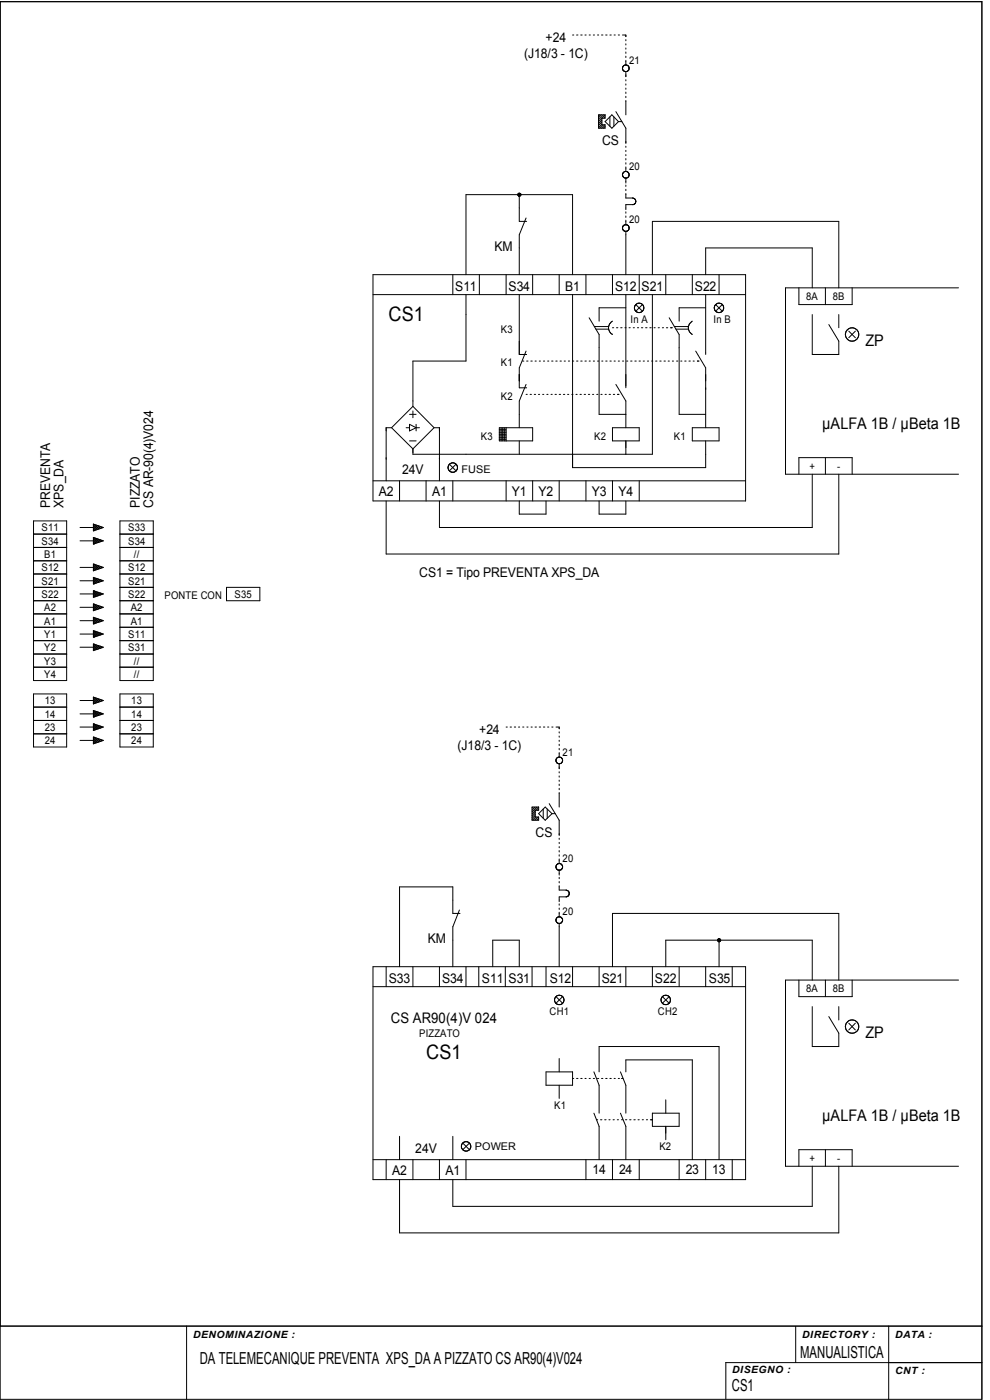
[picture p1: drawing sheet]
<svg xmlns="http://www.w3.org/2000/svg" width="210mm" height="297mm" viewBox="0 0 210 297" stroke-linecap="round" stroke-linejoin="round" font-family="sans-serif">
<g fill="none" stroke="#000" stroke-width=".21">
<path d="M0 .4h208.3v296.5h-208.3zM121.5 7.4h.2M122.3 7.4h.3M123.2 7.4h.3M124.1 7.4h.2M125 7.4h.2M125.9 7.4h.2M126.7 7.4h.3M127.6 7.4h.3M128.5 7.4h.3M129.4 7.4h.3M130.3 7.4h.2"/>
<path d="M131.1 7.4h.3M132 7.4h.3M132.1 14.7v.1M132.1 14.2a.77 .77 0 0 0 .4 .9h.6M132.2 14.9h.1M132.2 15h.1M132.3 13.9l-.2 .3M132.3 13.9h.1M132.4 7.4h.4v.4M132.5 13.8v.1M132.8 8.4v.3M132.8 9.3v.2"/>
<path d="M132.8 10.2v.2M132.8 11v.3M132.8 11.9v.3M132.8 12.8v1M132.8 15.2v1.1M132.8 16.9v.3M132.8 17.8v.3M132.8 18.7v.2M132.8 19.5v.3M133 13.8l.3 .2M133.1 13.9l-.5-.1-.3 .1M133.3 14.1l.1 .7-.4 .3"/>
<path d="M133.3 14v.1M127 24.4h1.4v.7h-.7v1.4h.7v.7h-1.4zM127.2 24.4l-.2 .2M127.6 24.4l-.6 .6M127.7 26.3l-.7 .7M127.7 25.9l-.7 .7M127.7 25.5l-.7 .7M127.7 25.1l-.7 .7M127.9 26.5l-.7 .7M128 24.4l-1 1M128.3 26.5l-.7 .7M128.4 24.4l-.7 .7"/>
<path d="M128.4 26.8l-.4 .4M128.4 24.8l-.3 .3M129.4 24.8v2M129.8 24.4l1.4 1.4-1.4 1.4-1.4-1.4zM130.2 24.8v2M130.6 23.7l2.2 3.5v3.2M131.2 25.8h.7M132.1 37.3l.4 .4M132.1 36.8h.1M132.2 36.7h.1M132.5 37.7l.1 .1M132.8 20.4v.3"/>
<path d="M132.8 21.3v3.1M132.8 31v.3M132.8 31.9v.2M132.8 32.8v.2M132.8 33.6v.3M132.8 34.5v.3M132.8 35.4v1M132.8 37.8v1M132.8 39.3v.3M133 37.7l-.1 .1M133.1 36.5v-.1a.74 .74 0 0 0-1 .5v.5M133.1 36.5h.1"/>
<path d="M133.1 37.7h.1M133.2 36.5l.2 .4v.5l-.4 .3h-.5M133.3 37.5h.1M79.1 58.3h79.1v48h-79.1zM96.1 58.3v4.2M98.8 58.3v-17h22.7v17M101.7 58.3v4.2M107.4 58.3v4.2M110.2 41.3v5.7h1.5M111.6 46.2l-1.4 3.6v8.5M113 58.3v4.2M118.6 58.3v4.2"/>
<path d="M124.3 58.3v4.2M129.9 58.3v4.2M132.1 48.6v.1M132.1 48l.2-.2 .7-.1 .3 .2 .1 .3v.4l-.2 .3-.3 .2-.6-.2M132.1 48.7l.2 .2M132.1 48v.1M132.1 48.1v.6M132.2 47.9v.1M132.2 47.9h.1M132.3 48.9h.1M132.8 40.1v.3M132.8 41v1h1.5l.5 .5v.5l-.4 .4h-1.6v1.1"/>
<path d="M132.8 44.9v.3M132.8 45.8v.3M132.8 46.7v1M132.8 49.1v9.2M133 47.7h.1M133.1 49h.1M134.4 43.4h.1M134.5 42.1h.1M134.6 43.2h.1M134.7 42.3v.1M134.7 43.1v.1M134.8 42.6h.1"/>
<path d="M134.9 42.8l-.1 .1M135.6 58.3v4.2M138.4 58.3v-11.3h39.5v14.1M141.2 58.3v4.2M146.9 58.3v4.2M149.7 58.3v-5.7h22.6v8.5M152.5 58.3v4.2M79.1 62.5h79.1M98.8 62.5v14.1h-11.2v9.6M110.2 62.5v12.7h1.5M110.9 76.6h.2M111.6 74.5l-1.4 3.5v4.3h1.5"/>
<path d="M111.7 76.6h.3M112.6 76.6h.3M113.5 76.6h.2M114.4 76.6h.2M115.3 76.6h.2M116.2 76.6h.2M117 76.6h.3M117.9 76.6h.3M118.8 76.6h.3M119.7 76.6h.2M120.6 76.6h.2M121.5 62.5v36.7h28.2v-5.7"/>
<path d="M121.5 76.6h.2M122.3 76.6h.3M123.2 76.6h.3M124.1 76.6h.3M125 67.4l2.1 3.6v16.9h5.7M125 76.6h.2M125.9 76.6h.2M126.1 69.3h3M126.4 69.8h2.7M126.7 76.6h.3M127.6 76.6h.3M128.5 76.6h.3"/>
<path d="M129.4 76.6h.3M129.9 69.5h.3M129.9 68.1a1.61 1.61 0 0 0 0 2.9M130.3 76.6h.2M130.8 69.5h.3M131.1 76.6h.3M131.7 69.5h.3M132 76.6h.3M132.5 69.5h.3M132.8 62.5v19.8M132.8 65.3h-5.7v2.8M132.9 76.6h.3"/>
<path d="M133.4 69.5h.3M133.8 76.6h.3M134.3 69.5h.3M134.6 65v.1M134.6 65.6h.1M134.7 76.6h.3M134.9 64.6l1.4 1.4M135.2 69.5h.3M135.3 66.3h.1M135.6 76.6h.2M135.8 64.4h.1M135.9 66.2h.1"/>
<path d="M136.1 69.5h.3M136.3 64.6l-1.4 1.4M136.4 76.6h.3M136.5 65h.1M136.9 69.5h.3M137.3 76.6h.3M137.8 69.5h.3M138.2 76.6h.3M138.4 62.5v33.9h-50.8v-1.1M138.7 69.5h.3M139.1 76.6h.3M139.6 69.5h.3"/>
<path d="M140 76.6h.3M140.5 69.5h.3M140.8 76.6h.3M141.4 69.5h.2M141.7 76.6h.3M141.9 67.4l2.2 3.6v16.9h5.6M142.2 69.5h.4M142.6 76.6h.3M143 69.3h3M143.4 69.8h2.6M143.5 76.6h.3M144.4 76.6h.3"/>
<path d="M145.2 76.6h.3M146.1 76.6h.3M146.9 68.1l-.6 .6-.3 .7 .3 1 .6 .6M147 76.6h.3M147.6 74.5l2.1 3.5v12.7M147.9 76.6h.4M149.7 62.5v12.7M149.7 65.3h-5.6v2.8M151.8 64.6l1.4 1.4M152 66.2h.1M152.3 66.3h.1M152.8 64.4h.1"/>
<path d="M153.2 66l-.5 .3-.6-.1M153.2 66l.3-.5-.1-.7-.4-.4-.7-.1a.98 .98 0 0 0-.7 1.5l.4 .4M153.2 64.6l-1.4 1.4M153.5 65h.1M169.5 61.1v3.5h11.3v-3.5M172.3 66.7v8.5h5.6v-2.8l-2.1-3.5M175.1 61.1v3.5M177.9 66.7v2.8M180 70.2l1.4 1.4M181.4 70.2l-1.4 1.4M203.3 61.1h-36.7v39.5h36.7M83 90.7h-1.1v11.3"/>
<path d="M83.1 90.7l4.5-4.5 4.5 4.5-4.5 4.5zM86.1 90.7h.8M86.9 90l1.4 .7-1.4 .7zM86.9 87.9h1.4M86.9 93.5h1.4M87.6 87.2v1.4M88.3 90.7h.7M88.3 90v1.4M92.2 90.7h1v11.3M95.3 98.5l1.4 1.4M96.7 98.5l-.2-.2-.6-.1a1.19 1.19 0 0 0-.9 .9l.1 .5 .2 .3M96.7 98.5l.3 .5v.5l-.3 .5-.4 .2h-.5l-.5-.3"/>
<path d="M96.7 98.5l-1.4 1.4M105.9 90.7h7.1v2.8h-7.1zM105.9 92.1h1.5M105.9 91.8h1.5M105.9 91.4h1.5M105.9 91.1h1.5M105.9 92.5h1.5M105.9 92.9h1.5M105.9 93.2h1.5M106.3 90.7v2.8M106.6 90.7v2.8M107 90.7v2.8"/>
<path d="M107.4 90.7v2.8M110.2 93.5v2.9M111.6 81.6l-1.4 3.5v5.6M111.6 83.7h.2M112.4 83.7h.3M113.3 83.7h.3M114.2 83.7h.3M115.1 83.7h.3M116 83.7h.2M116.9 83.7h.2M117.7 83.7h.3M118.6 83.7h.3"/>
<path d="M119.5 83.7h.3M120.4 83.7h.2M121.3 83.7h.2M122.2 83.7h.2M123 83.7h.3M123.9 83.7h.3M124.8 83.7h.3M125.7 83.7h.2M126.6 83.7h.2M127.5 83.7h.2M128.4 83.7h.2M129.2 83.7h.3"/>
<path d="M129.9 90.7h5.7v2.8h-5.7zM130.1 83.7h.3M130.6 81.6l2.2 3.5v5.6M131 83.7h.3M132.8 93.5v2.9M146.9 90.7h5.6v2.8h-5.6zM175.1 97.1v3.5M7.1 110.5h7v33.9h-7zM7.1 119h7M7.1 116.1h7M7.1 113.3h7M17 111.9h2.8"/>
<path d="M17 114.7h2.8M19.8 112.6h.1M19.8 115.4h.1M19.8 119.7h.1M19.8 111.2l2.1 .7-2.1 .7zM19.8 114l2.1 .7-2.1 .7zM19.8 119.7l2.1 .7-2.1 .7zM19.8 111.4l.9 .9 .6-.6 .3 .3M19.8 111.6l.3-.3 .9 .9M19.8 111.8l.6 .6M19.8 114.2l.9 .9 .6-.6 .3 .3M19.8 114.4l.3-.3 .9 .9"/>
<path d="M19.8 114.6l.6 .6M19.8 119.9l.9 .9 .6-.6 .3 .3M20.4 111.4l-.6 .6M20.4 114.2l-.6 .6M20.4 119.9l-.6 .6M21 111.6l-.9 .9-.3-.3M21 114.4l-.9 .9-.3-.3M21.6 111.8l-.3 .3-.6-.6-.9 .9M21.6 114.6l-.3 .3-.6-.6-.9 .9M25.4 119h7.1M25.4 116.1h7.1M25.4 113.3h7.1"/>
<path d="M25.4 110.5h7.1v33.9h-7.1zM79.1 102h79.1M84.8 102v4.3M90.4 102v4.3M96.1 102v4.3M96.4 100.1h.1M107.4 102v4.3M110.2 106.3v2.8h5.6v-2.8M113 102v4.3M118.6 102v4.3M124.3 102v4.3M127.1 106.3v2.8h5.7v-2.8"/>
<path d="M129.9 102v4.3M135.6 102v4.3M169.5 100.6v-3.5h11.3v3.5M172.3 100.6v11.3h-79.1v-5.6M177.9 100.6v16.9h-96v-11.2M7.1 127.4h7M7.1 124.6h7M7.1 133.1h7M7.1 130.2h7M7.1 121.8h7M7.1 135.9h7M7.1 138.7h7"/>
<path d="M17 120.4h2.8M17 123.2h2.8M17 126h2.8M17 128.8h2.8M17 131.7h2.8M17 134.5h2.8M17 137.3h2.8M19.8 123.9h.1M19.8 125.3h.1M19.8 128.2h.1M19.8 132.4h.1M19.8 135.2h.1"/>
<path d="M19.8 136.6h.1M19.8 122.5l2.1 .7-2.1 .7zM19.8 125.3l2.1 .7-2.1 .7zM19.8 128.1l2.1 .7-2.1 .8zM19.8 131l2.1 .7-2.1 .7zM19.8 133.8l2.1 .7-2.1 .7zM19.8 136.6l2.1 .7-2.1 .7zM19.8 120.1l.3-.3 .9 .9M19.8 120.2l.6 .7M19.8 122.7l.9 .9 .6-.6 .3 .3M19.8 122.9l.3-.3 .9 .9M19.8 123.1l.6 .6"/>
<path d="M19.8 125.5l.9 .9 .6-.6 .3 .3M19.8 125.7l.3-.3 .9 .9M19.8 125.9l.6 .6M19.8 128.3l.9 1 .6-.7 .3 .3M19.8 128.6l.3-.4 .9 .9M19.8 128.7l.6 .6M19.8 131.2l.9 .9 .6-.6 .3 .3M19.8 131.4l.3-.3 .9 .9M19.8 131.5l.6 .7M19.8 134l.9 .9 .6-.6 .3 .3M19.8 134.2l.3-.3 .9 .9M19.8 134.4l.6 .6"/>
<path d="M19.8 136.8l.9 .9 .6-.6 .3 .3M19.8 137.1l.3-.4 .9 .9M19.8 137.2l.6 .6M20.4 122.7l-.6 .6M20.4 125.5l-.6 .6M20.4 128.3l-.6 .7M20.4 131.2l-.6 .6M20.4 134l-.6 .6M20.4 136.8l-.6 .6M21 120.1l-.9 .9-.3-.3M21 122.9l-.9 .9-.3-.3M21 125.7l-.9 .9-.3-.3"/>
<path d="M21 128.5l-.9 .9-.3-.3M21 131.4l-.9 .9-.3-.4M21 134.2l-.9 .9-.3-.3M21 137l-.9 .9-.3-.3M21.6 120.3l-.3 .3-.6-.6-.9 .9M21.6 123.1l-.3 .3-.6-.6-.9 .9M21.6 125.9l-.3 .3-.6-.6-.9 1M21.6 128.8l-.3 .2-.6-.5-.9 .8M21.6 131.5l-.3 .4-.6-.6-.9 .9M21.6 134.4l-.3 .3-.6-.6-.9 .9M21.6 137.2l-.3 .3-.6-.6-.9 1M25.4 127.4h7.1"/>
<path d="M25.4 124.6h7.1M25.4 133.1h7.1M25.4 130.2h7.1M25.4 121.8h7.1M25.4 135.9h7.1M25.4 138.7h7.1M48 124.6h7.1v2.8h-7.1zM7.1 147.2h7v11.3h-7zM7.1 141.5h7M7.1 150h7M7.1 152.8h7M7.1 155.7h7"/>
<path d="M17 148.6h2.8M17 151.4h2.8M17 154.2h2.8M17 157.1h2.8M19.8 152.1h.1M19.8 153.6h.1M19.8 156.4h.1M19.8 147.9l2.1 .7-2.1 .7zM19.8 150.7l2.1 .7-2.1 .7zM19.8 153.6l2.1 .6-2.1 .8zM19.8 156.4l2.1 .7-2.1 .7zM19.8 148.1l.9 .9 .6-.6 .3 .3"/>
<path d="M19.8 148.3l.3-.3 .9 .9M19.8 148.5l.6 .6M19.8 150.9l.9 .9 .6-.6 .3 .3M19.8 151.1l.3-.2 .9 .8M19.8 151.3l.6 .6M19.8 153.7l.9 1 .6-.6 .3 .3M19.8 154l.3-.4 .9 .9M19.8 154.2l.6 .5M19.8 156.6l.9 .9 .6-.6 .3 .3M19.8 156.8l.3-.3 .9 .9M19.8 156.9l.6 .7M20.4 148.1l-.6 .6"/>
<path d="M20.4 150.9l-.6 .7M20.4 153.8l-.6 .6M20.4 156.6l-.6 .6M21 148.3l-.9 .9-.3-.3M21 151.1l-.9 .9-.3-.3M21 153.9l-.9 1-.3-.4M21 156.8l-.9 .9-.3-.3M21.6 148.5l-.3 .3-.6-.6-.9 .9M21.6 151.3l-.3 .3-.6-.6-.9 1M21.6 154.2l-.3 .2-.6-.5-.9 .9M21.6 157l-.3 .3-.6-.6-.9 .9M25.4 141.5h7.1"/>
<path d="M25.4 150h7.1M25.4 147.2h7.1v11.3h-7.1zM25.4 152.8h7.1M25.4 155.7h7.1M107.4 154.2h.2M108.2 154.2h.3M109.1 154.2h.3M110 154.2h.2M110.9 154.2h.2M111.8 154.2h.2M112.6 154.2h.3M113.5 154.2h.3"/>
<path d="M114.4 154.2h.3M115.3 154.2h.3M116.2 154.2h.2M117.1 154.2h.2M117.9 154.2h.3M118.3 154.2h.3v.4M118.6 155.3v.2M118.6 156.1v.3M118.6 157v.3M118.6 157.9v.3M118.6 158.8v.3M118.6 159.7v.9"/>
<path d="M112.9 171.2h1.4v.7h-.8v1.4h.8v.7h-1.4zM113.1 171.2l-.2 .2M113.5 171.2l-.6 .6M113.5 173.1l-.6 .7M113.5 172.7l-.6 .7M113.5 172.3l-.6 .7M113.5 171.9l-.6 .8M113.7 173.3l-.6 .7M113.9 171.2l-1 1M114.2 173.3l-.7 .7M114.3 173.6l-.4 .4M114.3 171.6l-.3 .3"/>
<path d="M114.3 171.2l-.7 .7M114.3 172.6l1.4-1.4 1.4 1.4-1.4 1.4zM115.2 171.6v2M116.1 171.6v2M116.5 170.5l2.1 3.5v3.2M117.1 172.6h.7M118 161.6h.1M118 161.6l.1 .2M118 160.9v.1M118 161.6v.1M118 161v.6M118.1 161.8h.1"/>
<path d="M118.2 160.7h.1M118.2 160.7l-.2 .2M118.3 161.9h.1M118.4 162h.1M118.6 162v1.1M118.6 163.7v.3M118.6 164.6v.3M118.6 165.5v.3M118.6 166.3v.3M118.6 167.2v.3M118.6 168.1v3.1M118.6 177.8v.3"/>
<path d="M118.6 178.7v.3M118.6 179.6v.2M118.6 160.6l.4 .1 .3 .3v.6l-.4 .4h-.5l-.3-.2M118.6 160.6l-.3 .1M118.8 162h-.1M119 160.7h.1M119.1 160.8h.1M119.2 160.9h.1M119.3 161.1v.1M119.3 161.5h.1M97.5 193.1l-1.4 3.5v8.5M97.6 193.8h-1.5v-5.7h-11.3v17"/>
<path d="M118 194.9v.1M118 183.5v.1M118 184.3h.1M118.1 183.4l.4-.2h.4l.4 .4-.1 .7-.4 .3h-.4l-.3-.2-.2-.3zM118.1 194.7v.1M118.1 195.6v.1M118.2 194.6h.1M118.2 195.8h.1M118.2 184.5h.1M118.3 183.3h.1M118.4 194.5h.1M118.6 180.4v.3"/>
<path d="M118.6 181.3v.3M118.6 182.2v1M118.6 184.6v1M118.6 186.1v.3M118.6 187v.3M118.6 187.9v.9l1.8 .1 .3 .4-.1 .6M118.6 191.7v.3M118.6 192.6v.3M118.6 193.5v1M118.6 195.9v9.2M118.8 194.5h.1M119 194.6h.1"/>
<path d="M119 183.3h.1M119 184.5h.1M119.1 184.4v.1M119.2 183.5h.1M119.2 194.8h.1M119.2 195.6h.1M119.3 195h.1M119.3 183.7h.1M119.3 195.3v.1M119.3 184v.1M120.1 188.8v.1M120.4 190.2l-1.8 .1v1"/>
<path d="M120.4 190.2h.1M120.6 189.9h.1M120.6 189.9l-.2 .3M120.7 189.2v.1M120.7 189.8h.1M152.5 199.5v5.6M79.1 209.3h79.1M79.1 205.1h79.1v45.2h-79.1zM81.9 205.1v4.2M87.6 205.1v4.2M93.2 205.1v4.2M98.8 205.1v4.2"/>
<path d="M101.6 205.1v4.2M104.5 205.1v-5.6h5.7v5.6M107.2 205.1v4.2M112.9 205.1v4.2M115.8 205.1v4.2M117.7 212.5v.1M117.8 211.6h.1M117.9 211.4l1.4 1.4M118.2 213h.1M119.1 211.3l-.6-.2-.4 .2-.4 .5-.1 .5 .3 .5 .5 .3h.5l.4-.3M119.1 211.3h.1M119.1 211.3l.4 .3 .1 .4-.1 .6-.2 .2"/>
<path d="M119.3 211.4l-1.4 1.4M121.5 205.1v4.2M127.1 205.1v4.2M129.9 205.1v-11.3h48v14.1M132.8 205.1v4.2M138.4 205.1v4.2M140.3 212.4h.1M140.5 211.4l1.4 1.4M140.8 211.2h.1M141.2 205.1v-5.6h31.1v8.4M141.5 213.1h.1M141.9 211.4l-1.4 1.4"/>
<path d="M142.2 212.4v.1M144.1 205.1v4.2M149.7 205.1v4.2M155.3 205.1v4.2M169.5 207.9v3.5h11.3v-3.5M172.3 213.5v8.5h5.6v-2.8l-2.1-3.5M175.1 207.9v3.5M177.9 213.5v2.9M180 217.1l1.4 1.4M181.4 217.1l-1.4 1.4M203.3 207.9h-36.7v39.5h36.7M115.8 227.4h5.7v2.8h-5.7z"/>
<path d="M118.6 224.6v2.8M118.6 230.2v2.8M121.5 228.8h.2M122.3 228.8h.3M123.2 228.8h.3M124.1 228.8h.2M125 228.8h.2M125.9 228.8h.2M126 227.4l1.1 2.8v6M126 236.2l1.1 2.7v7.1M126.5 237.6h.3M126.7 228.8h.3"/>
<path d="M127.1 227.4v-5.4h25.4v24M127.4 237.6h.3M127.6 228.8h.3M128.3 237.6h.3M128.5 228.8h.3M129.2 237.6h.2M129.4 228.8h.3M130 237.6h.3M130.3 228.8h.2M130.9 237.6h.3M131.1 228.8h.3M131.6 227.4l1.2 2.8v6"/>
<path d="M131.6 236.2l1.2 2.7v7.1M131.8 228.8h.4M131.8 237.6h.3M132.7 237.6h.3M132.8 227.4v-2.5h14.1v21.1M133.6 237.6h.3M134.5 237.6h.2M135.3 237.6h.3M136.2 237.6h.3M137.1 237.6h.3M138 237.6h.4M138.4 236.2h5.7v2.7h-5.7z"/>
<path d="M141.2 233.3v2.9M141.2 238.9v2.9M79.1 246h79.1M81.9 246v4.3M84.8 241.1v4.9M87.6 246v4.3M93.2 246v4.3M96.1 241.1v4.9M97.9 243.4v.1M97.9 242.9h.1M98 242.8v.9a1.05 1.05 0 0 0 1.1 .5M98 242.8h.1"/>
<path d="M98.2 242.5l1.4 1.4M98.4 242.3h.1M98.6 244.2h.1M98.8 246v4.3M99.1 244.2h.1M99.4 242.3l-.7-.1-.5 .3-.2 .3M99.4 242.3v.1M99.4 242.4a1.01 1.01 0 0 1 .4 1.2l-.6 .6M99.6 242.5l-1.4 1.4M99.8 242.9v.1M124.3 246v4.3M129.9 246v4.3"/>
<path d="M135.6 246v4.3M144.1 246v4.3M149.7 246v4.3M155.3 246v4.3M169.5 247.4v-3.5h11.3v3.5M172.3 247.4v8.5h-76.2v-5.6M175.1 243.9v3.5M177.9 247.4v14.2h-93.1v-11.3M0 281.3h208.3M39.6 281.3v15.6M168.8 281.4v7.7M188.5 281.3v15.6"/>
<path d="M208.3 289.1h-54.4l.1 7.7"/>
<circle cx="110.2" cy="41.3" r=".32"/>
<circle cx="135.6" cy="65.3" r="1.01"/>
<circle cx="180.8" cy="71" r="1.42"/>
<circle cx="118.6" cy="195.2" r=".71"/>
<circle cx="152.5" cy="199.5" r=".32"/>
<circle cx="141.2" cy="212.1" r="1.01"/>
<circle cx="180.7" cy="217.8" r="1.43"/>
</g>
<g fill="#000">
<circle cx="110.2" cy="41.3" r=".32"/>
<circle cx="152.5" cy="199.5" r=".32"/>
</g>
<g font-size="4.2">
<text x="82.4" y="68.1">CS1</text>
<text x="90.4" y="224.7">CS1</text>
</g>
<g font-size="3.5">
<text x="42.4" y="289.5">DA TELEMECANIQUE PREVENTA XPS_DA A PIZZATO CS AR90(4)V024</text>
<text x="169.8" y="288">MANUALISTICA</text>
<text x="155.2" y="295.2">CS1</text>
</g>
<g font-size="3.4">
<text x="183.6" y="73.3">ZP</text>
<text x="174.4" y="91">µALFA 1B / µBeta 1B</text>
<text x="183.6" y="220.2">ZP</text>
<text x="174.4" y="237.8">µALFA 1B / µBeta 1B</text>
</g>
<text font-size="3.1" x="82.9" y="217.1">CS AR90(4)V 024</text>
<g font-size="2.8">
<text x="115.7" y="8.8">+24</text>
<text x="111.2" y="12.4">(J18/3 - 1C)</text>
<text x="127.8" y="30.7">CS</text>
<text x="104.9" y="53.3">KM</text>
<text x="96.6" y="61.8">S11</text>
<text x="107.9" y="61.8">S34</text>
<text x="119.9" y="61.8">B1</text>
<text x="130.5" y="61.8">S12 S21</text>
<text x="147.4" y="61.8">S22</text>
<text x="85.3" y="100.6">24V</text>
<text x="10.6" y="107.7" transform="rotate(-90 10.6 107.7)">PREVENTA</text>
<text x="13.5" y="107.7" transform="rotate(-90 13.5 107.7)">XPS_DA</text>
<text x="29.7" y="107.7" transform="rotate(-90 29.7 107.7)">PIZZATO</text>
<text x="32.5" y="107.7" transform="rotate(-90 32.5 107.7)">CS AR-90(4)V024</text>
<text x="80.3" y="105.2">A2</text>
<text x="91.7" y="105.2">A1</text>
<text x="108.6" y="105.2">Y1</text>
<text x="114.3" y="105.2">Y2</text>
<text x="125.5" y="105.2">Y3</text>
<text x="131.2" y="105.2">Y4</text>
<text x="88.9" y="122.5">CS1 = Tipo PREVENTA XPS_DA</text>
<text x="101.6" y="155.7">+24</text>
<text x="97.1" y="159.2">(J18/3 - 1C)</text>
<text x="113.6" y="177.6">CS</text>
<text x="90.7" y="200.1">KM</text>
<text x="82.5" y="208.6">S33</text>
<text x="93.8" y="208.6">S34</text>
<text x="102.2" y="208.6">S11 S31</text>
<text x="116.6" y="208.6">S12</text>
<text x="127.6" y="208.6">S21</text>
<text x="138.9" y="208.6">S22</text>
<text x="150.4" y="208.6">S35</text>
<text x="88.1" y="244.6">24V</text>
<text x="83.2" y="249.2">A2</text>
<text x="94.5" y="249.2">A1</text>
<text x="125.7" y="249.1">14</text>
<text x="131.3" y="249.1">24</text>
<text x="145.5" y="249.1">23</text>
<text x="151.1" y="249.1">13</text>
</g>
<g font-size="2.2">
<text x="133.4" y="13.5">21</text>
<text x="133.4" y="36.1">20</text>
<text x="133.4" y="47.4">20</text>
<text x="171" y="63.6">8A</text>
<text x="176.7" y="63.6">8B</text>
<text x="106.3" y="70.7">K3</text>
<text x="133.8" y="68.6">In A</text>
<text x="151.4" y="68.6">In B</text>
<text x="106.3" y="77.7">K1</text>
<text x="106.3" y="84.8">K2</text>
<text x="102" y="93.3">K3</text>
<text x="126" y="93.3">K2</text>
<text x="143" y="93.3">K1</text>
<text x="97.9" y="100.3">FUSE</text>
<text x="171.7" y="99.6">+</text>
<text x="177.6" y="99.6">-</text>
<text x="8.8" y="112.8">S11</text>
<text x="27.2" y="112.8">S33</text>
<text x="8.8" y="115.6">S34</text>
<text x="9.4" y="118.4">B1</text>
<text x="27.2" y="115.6">S34</text>
<text x="28.4" y="118.4">//</text>
<text x="8.8" y="124.1">S21</text>
<text x="8.8" y="121.2">S12</text>
<text x="27.2" y="121.2">S12</text>
<text x="27.2" y="124.1">S21</text>
<text x="8.8" y="126.8">S22</text>
<text x="9.4" y="129.7">A2</text>
<text x="27.2" y="126.8">S22</text>
<text x="27.7" y="129.7">A2</text>
<text x="34.9" y="127.1">PONTE CON</text>
<text x="49.7" y="126.8">S35</text>
<text x="9.4" y="132.5">A1</text>
<text x="9.4" y="135.4">Y1</text>
<text x="27.2" y="135.4">S11</text>
<text x="27.7" y="132.5">A1</text>
<text x="9.4" y="138.2">Y2</text>
<text x="9.4" y="141">Y3</text>
<text x="9.4" y="143.8">Y4</text>
<text x="27.2" y="138.2">S31</text>
<text x="28.4" y="141">//</text>
<text x="28.4" y="143.8">//</text>
<text x="9.5" y="149.5">13</text>
<text x="27.9" y="149.5">13</text>
<text x="9.5" y="152.3">14</text>
<text x="9.5" y="155.1">23</text>
<text x="27.9" y="152.3">14</text>
<text x="27.9" y="155.1">23</text>
<text x="9.5" y="157.9">24</text>
<text x="27.9" y="157.9">24</text>
<text x="119.3" y="160.3">21</text>
<text x="119.3" y="182.9">20</text>
<text x="119.3" y="194.2">20</text>
<text x="116.6" y="215.4">CH1</text>
<text x="139.6" y="215.4">CH2</text>
<text x="171" y="210.5">8A</text>
<text x="176.7" y="210.5">8B</text>
<text x="88.9" y="220">PIZZATO</text>
<text x="117.6" y="235.3">K1</text>
<text x="100.8" y="244">POWER</text>
<text x="139.9" y="244">K2</text>
<text x="171.7" y="246.4">+</text>
<text x="177.6" y="246.4">-</text>
</g>
<g font-size="2.1">
<text x="41" y="283.8">DENOMINAZIONE :</text>
<text x="170.2" y="283.8">DIRECTORY :</text>
<text x="189.9" y="283.8">DATA :</text>
<text x="155.3" y="291.3">DISEGNO :</text>
<text x="189.9" y="291.6">CNT :</text>
</g>
</svg>
